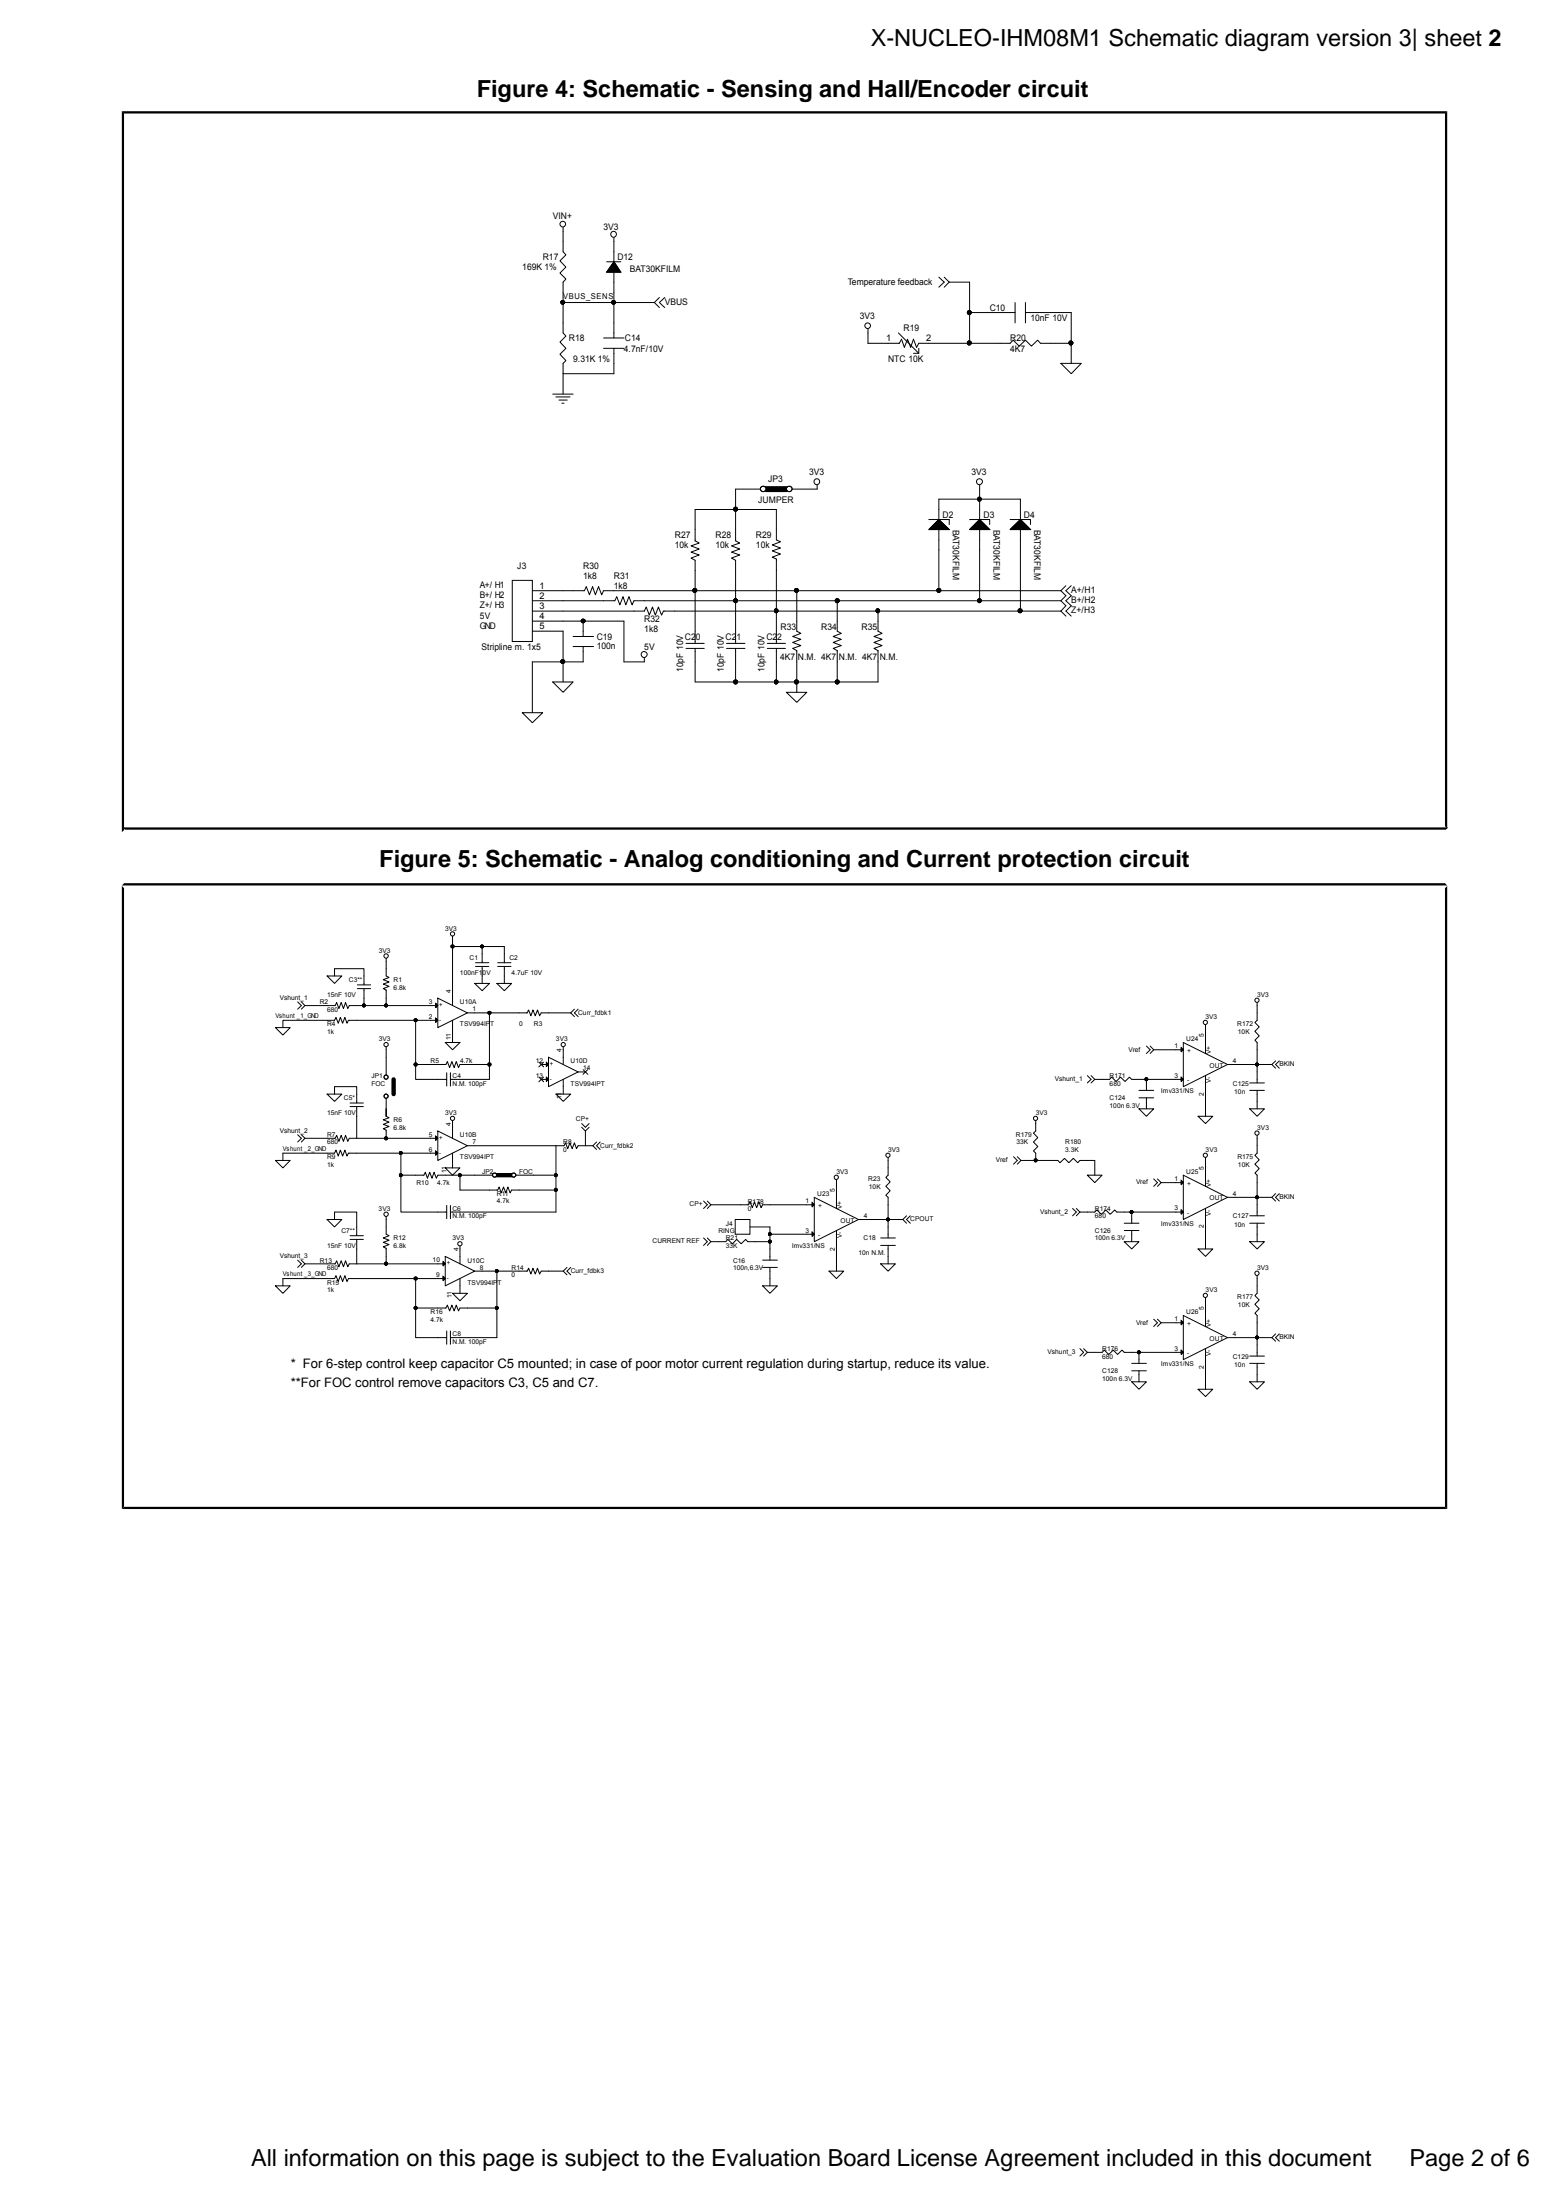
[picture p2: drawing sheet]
<svg xmlns="http://www.w3.org/2000/svg" width="210mm" height="297mm" viewBox="0 0 210 297" stroke-linecap="round" stroke-linejoin="round" font-family="sans-serif">
<path d="M16.4 15.2h179M16.4 119.4h179" fill="none" stroke="#000" stroke-width=".35"/>
<path d="M16.6 15v97.4M195.2 15v96.9" fill="none" stroke="#000" stroke-width=".34"/>
<path d="M103.4 66h2.7" fill="none" stroke="#000" stroke-width=".8"/>
<g fill="none" stroke="#000" stroke-width=".13">
<path d="M76 30.7v.5M82.9 32.1v.5M126.7 37.4l.7 .7-.7 .7M127.4 37.4l.7 .7-.7 .7M74.6 53.2h2.7M75 53.6h1.9M75.4 54h1.1M75.8 54.4h.3M89 40.2l-.7 .6 .7 .7M89.7 40.2l-.7 .6 .7 .7M117.1 44.4v.5M143.2 49.1h2.7l-1.3 1.4z"/>
<path d="M77.3 79.7h1.6l.2-.5 .5 1.1 .4-1.1 .4 1.1 .4-1.1 .4 1.1 .3-.6h1.4M110.3 65.5v.5M132.2 65.5v.5M143.9 79.1l-.7 .6 .7 .7-.7 .7 .7 .7-.7 .7 .7 .7M144.6 79.1l-.7 .6 .7 .7-.7 .7 .7 .7-.7 .7 .7 .7M70.5 96.2h2.7l-1.4 1.4zM74.6 92.1h2.7l-1.3 1.4zM87 88.8v.6M92.6 87.5h2.4M92.6 86.9h2.4M93.8 85.2v1.7M93.8 87.5v1.9"/>
<path d="M106.1 93.5h2.8l-1.4 1.3z"/>
<circle cx="76" cy="30.3" r=".38"/>
<circle cx="82.8" cy="31.6" r=".39"/>
<circle cx="117.1" cy="44" r=".38"/>
<circle cx="110.2" cy="65" r=".39"/>
<circle cx="132.2" cy="65" r=".4"/>
<circle cx="86.9" cy="88.4" r=".4"/>
</g>
<circle cx="106.5" cy="66" r=".37" fill="#fff"/>
<g fill="none" stroke="#000" stroke-width=".13">
<path d="M106.9 66h3.4"/>
<circle cx="106.5" cy="66" r=".37"/>
</g>
<circle cx="103" cy="66" r=".37" fill="#fff"/>
<g fill="none" stroke="#000" stroke-width=".13">
<path d="M81.9 35.3h1.9M82.9 36.7v1.4M82.9 34v1.3M81.5 47h2.7M81.5 45.6h2.7M82.9 47v2.1M82.9 43.6v2M119.9 46.3h1.5l.3-.5 .4 1.1 .4-1.1 .4 1.1 .4-1.1 .4 1.1 .3-.6h1.4M121.2 44.9l2.8 2.8M124 47v.7h-.7M135 46.3h1.3l.4-.4 .8 .8 .9-.8 .8 .8 .8-.8 .4 .4h1.4M135 42.2h2"/>
<path d="M137 40.8v2.8M138.4 42.2h2M138.4 40.8v2.8M69.1 78.3h2.7v8.3h-2.7zM71.8 79.7h4.2M93.8 71.5v1.5l.6 .3-1.1 .4 1.1 .4-1.1 .4 1.1 .4-1.1 .4 .5 .3v1.4M99.3 66h3.3M99.3 71.5v1.5l.5 .3-1.1 .4 1.1 .4-1.1 .4 1.1 .4-1.1 .4 .6 .3v1.4M104.8 71.5v1.4l.5 .2-1.1 .5 1.1 .4-1.1 .4 1.1 .4-1.1 .4 .6 .3v1.5M125.4 70.1h2.7zM126.7 71.5v2.7M126.7 67.4v2.7"/>
<path d="M126.7 70.1l1.4 1.4h-2.7zM128.1 70.1v.7M130.9 71.5l1.3-1.4 1.4 1.4zM130.9 70.1h2.7zM132.2 71.5v2.7M132.2 67.4v2.7M133.6 70.1v.7M136.3 71.5l1.4-1.4 1.4 1.4zM136.3 70.1h2.8zM137.7 71.5v2.7M137.7 67.4v2.7M139.1 70.1v.7"/>
<path d="M71.8 81.1h4.2M71.8 82.5h4.2M71.8 83.9h4.2M71.8 85.2h4.2M77.3 87.3h2.8M77.3 85.9h2.8M78.7 83.9v2M78.7 87.3v2.1M81.5 81.1h1.5l.2-.5 .5 1.1 .4-1.1 .4 1.1 .4-1.1 .4 1.1 .3-.6h1.4M85.6 82.5h1.4l.2-.6 .4 1.1 .5-1.1 .3 1.1 .5-1.1 .4 1.1 .2-.5h1.6M103.6 87.5h2.4M103.6 86.9h2.4"/>
<path d="M104.8 85.2v1.7M104.8 87.5v1.9M107.5 83.9v1.3l.6 .3-1.1 .4 1.1 .4-1.1 .4 1.1 .5-1.1 .3 .5 .3v1.6M113 83.9v1.3l.5 .3-1.1 .4 1.1 .4-1.1 .4 1.1 .5-1.1 .3 .6 .3v1.6"/>
<circle cx="103" cy="66" r=".37"/>
</g>
<path d="M126.7 70.1l1.4 1.4h-2.7zM130.9 71.5l1.3-1.4 1.4 1.4zM136.3 71.5l1.4-1.4 1.4 1.4z" fill="#000"/>
<path d="M126.7 70.1l1.4 1.4h-2.7zM128.1 70.1v.7zM130.9 71.5l1.3-1.4 1.4 1.4zM133.6 70.1v.7zM136.3 71.5l1.4-1.4 1.4 1.4zM139.1 70.1v.7z" fill="#000"/>
<path d="M82.9 35.3l.9 1.4h-1.9z" fill-rule="evenodd" fill="#00f"/>
<g fill="none" stroke="#000" stroke-width=".13">
<path d="M76 32.6v1.4l.4 .4-.8 .8 .8 .9-.8 .8 .8 .8-.4 .4v1.4M82.9 35.3l.9 1.4h-1.9zM82.9 38.1v1.4M82.9 32.6v1.4M76 43.6v1.3l.4 .5-.8 .8 .8 .8-.8 .8 .8 .9-.4 .4v1.4M76 79.7h1.3M82.9 79.7h24.6M93.8 79.7v5.5M107.5 79.7h19.2zM107.5 79.7v4.2zM76 85.2v4.2M76 82.5h9.6"/>
<path d="M76 83.9h2.7M76 81.1h5.5M87 81.1h12.3v5.8M91.1 82.5h13.7v2.7M93.8 89.4v2.7M98.1 87.5h2.4M98.1 86.9h2.4M99.3 92.1h5.5M99.3 92.1h13.7M99.3 87.5v4.6M104.6 91.9l.1-.1 .3 .1-.1 .3-.2 .1-.1-.1zM104.8 89.4v2.7"/>
<path d="M104.8 92.1h2.7M107.5 92.1h5.5M107.5 89.4v2.7M107.5 92.1v1.4M113 81.1v2.8zM113 89.4v2.7M113 81.1h19.2zM118.5 82.5v2.7l.5 .3-1.1 .4 1.1 .4-1.1 .4 1.1 .5-1.1 .3 .6 .3v4.3h-5.5M118.5 82.5h19.2z"/>
<circle cx="107.5" cy="79.7" r=".26"/>
<circle cx="126.7" cy="79.7" r=".26"/>
<circle cx="107.5" cy="92.1" r=".26"/>
<circle cx="113" cy="92.1" r=".26"/>
</g>
<g fill="#000">
<path d="M82.9 35.3l.9 1.4h-1.9zM104.6 91.9l.1-.1 .3 .1-.1 .3-.2 .1-.1-.1zM118.5 82.5v1.4z"/>
<circle cx="107.5" cy="79.7" r=".26"/>
<circle cx="126.7" cy="79.7" r=".26"/>
<circle cx="107.5" cy="92.1" r=".26"/>
<circle cx="113" cy="92.1" r=".26"/>
</g>
<g fill="#000">
<path d="M104.6 91.9l.1-.1 .3 .1-.1 .3-.2 .1-.1-.1z" fill-rule="evenodd"/>
<circle cx="107.5" cy="79.7" r=".26"/>
<circle cx="126.7" cy="79.7" r=".26"/>
<circle cx="107.5" cy="92.1" r=".26"/>
<circle cx="113" cy="92.1" r=".26"/>
</g>
<circle cx="78.7" cy="83.8" r=".25" fill="#f0f"/>
<g fill="none" stroke="#000" stroke-width=".13">
<path d="M76 89.4h2.7M78.7 83.9h5.5"/>
<circle cx="78.7" cy="83.8" r=".25"/>
</g>
<circle cx="76" cy="89.3" r=".26" fill="#f0f"/>
<g fill="none" stroke="#000" stroke-width=".13">
<path d="M76 31.2v1.4M82.9 39.5v1.3h-6.9M82.9 49.1v1.4h-6.9v2.7M76 89.4v2.7"/>
<circle cx="76" cy="89.3" r=".26"/>
</g>
<circle cx="82.8" cy="40.8" r=".25" fill="#f0f"/>
<circle cx="82.8" cy="40.8" r=".25" fill="none" stroke="#000" stroke-width=".13"/>
<circle cx="76" cy="40.8" r=".25" fill="#f0f"/>
<g fill="none" stroke="#000" stroke-width=".13">
<path d="M76 39.5v1.3M128.1 38.1h2.8M82.9 40.8h5.4M144.6 42.2v4.1h-2.8"/>
<circle cx="76" cy="40.8" r=".25"/>
</g>
<circle cx="144.5" cy="46.3" r=".26" fill="#f0f"/>
<g fill="none" stroke="#000" stroke-width=".13">
<path d="M130.9 38.1v4.1M117.1 44.9v1.4h2.8M125.4 46.3h5.5M130.9 42.2h4.1M130.9 46.3h4.1M130.9 42.2v4.1M140.4 42.2h4.2M144.6 46.3v2.8M93.8 71.5v-2.7h5.5v2.7M93.8 77v2.7M99.3 66v2.8h5.5v2.7M99.3 77v4.1"/>
<path d="M104.8 77v5.5M126.7 74.2v5.5h16.5M132.2 74.2v6.9h11M132.2 66v1.4h-5.5M137.7 74.2v8.3h5.5M99.3 81.1h13.7zM104.6 82.3l.1-.1 .3 .1-.1 .3-.2 .1-.1-.1zM104.8 82.5h13.7zM118.3 82.3l.2-.1 .2 .1-.1 .3-.1 .1-.2-.1zM132 80.9l.2-.1 .2 .2-.1 .3-.1 .1-.2-.1z"/>
<circle cx="130.8" cy="42.2" r=".26"/>
<circle cx="130.8" cy="46.3" r=".26"/>
<circle cx="144.5" cy="46.3" r=".26"/>
<circle cx="93.8" cy="79.7" r=".26"/>
<circle cx="99.3" cy="68.7" r=".26"/>
<circle cx="99.3" cy="81.1" r=".26"/>
<circle cx="113" cy="81.1" r=".26"/>
<circle cx="137.7" cy="82.5" r=".26"/>
</g>
<g fill="#000">
<path d="M104.6 82.3l.1-.1 .3 .1-.1 .3-.2 .1-.1-.1z" fill-rule="evenodd"/>
<path d="M118.3 82.3l.2-.1 .2 .1-.1 .3-.1 .1-.2-.1z" fill-rule="evenodd"/>
<path d="M132 80.9l.2-.1 .2 .2-.1 .3-.1 .1-.2-.1z" fill-rule="evenodd"/>
<circle cx="130.8" cy="42.2" r=".26"/>
<circle cx="130.8" cy="46.3" r=".26"/>
<circle cx="93.8" cy="79.7" r=".26"/>
<circle cx="99.3" cy="68.7" r=".26"/>
<circle cx="99.3" cy="81.1" r=".26"/>
<circle cx="113" cy="81.1" r=".26"/>
<circle cx="137.7" cy="82.5" r=".26"/>
</g>
<g fill="#000">
<path d="M104.6 82.3l.1-.1 .3 .1-.1 .3-.2 .1-.1-.1zM118.3 82.3l.2-.1 .2 .1-.1 .3-.1 .1-.2-.1zM132 80.9l.2-.1 .2 .2-.1 .3-.1 .1-.2-.1z"/>
<circle cx="130.8" cy="42.2" r=".26"/>
<circle cx="130.8" cy="46.3" r=".26"/>
<circle cx="93.8" cy="79.7" r=".26"/>
<circle cx="99.3" cy="68.7" r=".26"/>
<circle cx="99.3" cy="81.1" r=".26"/>
<circle cx="113" cy="81.1" r=".26"/>
<circle cx="137.7" cy="82.5" r=".26"/>
</g>
<path d="M132 67.2l.2-.1 .2 .1-.1 .4h-.1h-.2z" fill-rule="evenodd" fill="#f0f"/>
<g fill="none" stroke="#000" stroke-width=".13">
<path d="M76 40.8v2.8M82.9 40.8v2.8M132 67.2l.2-.1 .2 .1-.1 .4h-.1h-.2zM132.2 67.4h5.5M76 89.4h-4.2v6.8M84.2 83.9v5.5h2.8M93.8 92.1h5.5M104.6 91.9l.1-.1 .3 .1-.1 .3-.2 .1-.1-.1z"/>
<circle cx="107.5" cy="79.7" r=".26"/>
<circle cx="126.7" cy="79.7" r=".26"/>
<circle cx="99.3" cy="92.1" r=".26"/>
<circle cx="107.5" cy="92.1" r=".26"/>
<circle cx="113" cy="92.1" r=".26"/>
</g>
<g fill="#000">
<path d="M104.6 91.9l.1-.1 .3 .1-.1 .3-.2 .1-.1-.1z" fill-rule="evenodd"/>
<circle cx="107.5" cy="79.7" r=".26"/>
<circle cx="126.7" cy="79.7" r=".26"/>
<circle cx="99.3" cy="92.1" r=".26"/>
<circle cx="107.5" cy="92.1" r=".26"/>
<circle cx="113" cy="92.1" r=".26"/>
</g>
<g fill="#000">
<path d="M104.6 91.9l.1-.1 .3 .1-.1 .3-.2 .1-.1-.1z"/>
<circle cx="107.5" cy="79.7" r=".26"/>
<circle cx="126.7" cy="79.7" r=".26"/>
<circle cx="99.3" cy="92.1" r=".26"/>
<circle cx="107.5" cy="92.1" r=".26"/>
<circle cx="113" cy="92.1" r=".26"/>
</g>
<circle cx="78.7" cy="83.8" r=".25" fill="#f0f"/>
<circle cx="78.7" cy="83.8" r=".25" fill="none" stroke="#000" stroke-width=".13"/>
<circle cx="78.7" cy="83.8" r=".25" fill="#000"/>
<circle cx="76" cy="89.3" r=".26" fill="#f0f"/>
<circle cx="76" cy="89.3" r=".26" fill="none" stroke="#000" stroke-width=".13"/>
<circle cx="76" cy="89.3" r=".26" fill="#000"/>
<circle cx="82.8" cy="40.8" r=".25" fill="#f0f"/>
<circle cx="82.8" cy="40.8" r=".25" fill="none" stroke="#000" stroke-width=".13"/>
<circle cx="82.8" cy="40.8" r=".25" fill="#000"/>
<circle cx="76" cy="40.8" r=".25" fill="#f0f"/>
<circle cx="76" cy="40.8" r=".25" fill="none" stroke="#000" stroke-width=".13"/>
<circle cx="76" cy="40.8" r=".25" fill="#000"/>
<circle cx="144.5" cy="46.3" r=".26" fill="#f0f"/>
<g fill="none" stroke="#000" stroke-width=".13">
<path d="M104.6 82.3l.1-.1 .3 .1-.1 .3-.2 .1-.1-.1zM118.3 82.3l.2-.1 .2 .1-.1 .3-.1 .1-.2-.1zM132 80.9l.2-.1 .2 .2-.1 .3-.1 .1-.2-.1z"/>
<circle cx="130.8" cy="42.2" r=".26"/>
<circle cx="130.8" cy="46.3" r=".26"/>
<circle cx="144.5" cy="46.3" r=".26"/>
<circle cx="93.8" cy="79.7" r=".26"/>
<circle cx="99.3" cy="68.7" r=".26"/>
<circle cx="99.3" cy="81.1" r=".26"/>
<circle cx="113" cy="81.1" r=".26"/>
<circle cx="137.7" cy="82.5" r=".26"/>
</g>
<g fill="#000">
<path d="M104.6 82.3l.1-.1 .3 .1-.1 .3-.2 .1-.1-.1zM118.3 82.3l.2-.1 .2 .1-.1 .3-.1 .1-.2-.1zM132 80.9l.2-.1 .2 .2-.1 .3-.1 .1-.2-.1z"/>
<circle cx="130.8" cy="42.2" r=".26"/>
<circle cx="130.8" cy="46.3" r=".26"/>
<circle cx="144.5" cy="46.3" r=".26"/>
<circle cx="93.8" cy="79.7" r=".26"/>
<circle cx="99.3" cy="68.7" r=".26"/>
<circle cx="99.3" cy="81.1" r=".26"/>
<circle cx="113" cy="81.1" r=".26"/>
<circle cx="137.7" cy="82.5" r=".26"/>
</g>
<g fill="#000">
<path d="M104.6 82.3l.1-.1 .3 .1-.1 .3-.2 .1-.1-.1z" fill-rule="evenodd"/>
<path d="M118.3 82.3l.2-.1 .2 .1-.1 .3-.1 .1-.2-.1z" fill-rule="evenodd"/>
<path d="M132 80.9l.2-.1 .2 .2-.1 .3-.1 .1-.2-.1z" fill-rule="evenodd"/>
<circle cx="130.8" cy="42.2" r=".26"/>
<circle cx="130.8" cy="46.3" r=".26"/>
<circle cx="93.8" cy="79.7" r=".26"/>
<circle cx="99.3" cy="68.7" r=".26"/>
<circle cx="99.3" cy="81.1" r=".26"/>
<circle cx="113" cy="81.1" r=".26"/>
<circle cx="137.7" cy="82.5" r=".26"/>
</g>
<path d="M132 67.2l.2-.1 .2 .1-.1 .4h-.1h-.2z" fill-rule="evenodd" fill="#f0f"/>
<g fill="none" stroke="#000" stroke-width=".13">
<path d="M132 67.2l.2-.1 .2 .1-.1 .4h-.1h-.2zM109.6 166.3l.3 .3-.3 .3z"/>
<circle cx="99.3" cy="92.1" r=".26"/>
</g>
<g fill="#000">
<path d="M132 67.2l.2-.1 .2 .1-.1 .4h-.1h-.2z"/>
<circle cx="99.3" cy="92.1" r=".26"/>
</g>
<circle cx="99.3" cy="92.1" r=".26" fill="#000"/>
<path d="M16.5 111.9h179M16.6 119.6v84.1M195.2 119.6v84.1M16.4 203.6h179" fill="none" stroke="#000" stroke-width=".35"/>
<path d="M74.9 160.5h.3v.3h-.3z" fill-rule="evenodd" fill="#f0f"/>
<path d="M74.9 160.5h.3v.3h-.3z" fill="none" stroke="#000" stroke-width=".13"/>
<path d="M74.9 160.5h.3v.3h-.3z" fill-rule="evenodd" fill="#f0f"/>
<path d="M74.9 160.5h.3v.3h-.3z" fill="none" stroke="#000" stroke-width=".13"/>
<path d="M74.9 158.5h.3v.3h-.3z" fill-rule="evenodd" fill="#f0f"/>
<path d="M74.9 158.5h.3v.3h-.3z" fill="none" stroke="#000" stroke-width=".13"/>
<path d="M74.9 158.5h.3v.3h-.3z" fill-rule="evenodd" fill="#f0f"/>
<g fill="none" stroke="#000" stroke-width=".13">
<path d="M37.2 138.7h2l-1 1zM40.2 135.3l.5 .5-.5 .4M40.7 135.3l.5 .5-.5 .4M44.1 131.8h2l-1 1zM52.1 129.4v.4M61.1 126.4v.4M64.1 132.8h2l-1 .9zM67.1 132.8h1.9l-.9 .9zM77.5 136.2l-.5 .5 .5 .5M78 136.2l-.5 .5 .5 .5M162.7 138.3v.4M169.7 135.3v.5"/>
<path d="M37.2 156.7h2l-1 1zM40.2 153.2l.5 .5-.5 .5M40.7 153.2l.5 .5-.5 .5M44.1 147.7h2l-1 1zM52.1 141.3v.4M60.1 140.7h2l-1 1zM60.1 157.7h2l-1 .9zM61.1 151.3v.4M74.9 158.5h.3v.3h-.3zM75 147.7h2l-1 1zM76 141.3v.4M78.5 152.2l.5 .5 .5-.5"/>
<path d="M78.5 151.7l.5 .5 .5-.5M80.5 154.2l-.5 .5 .5 .5M81 154.2l-.5 .5 .5 .5M112.9 159.3v.4M119.9 156.3v.4M136.8 156.2l.5 .5-.5 .5M137.3 156.2l.5 .5-.5 .5M139.8 151.3v.4M146.7 158.6h2l-.9 1.1zM146.7 145.2l.6 .5-.6 .5M147.3 145.2l.5 .5-.5 .5M153.7 149.7h2l-1 1z"/>
<path d="M154.7 141.2l.5 .5-.5 .5M155.2 141.2l.5 .5-.5 .5M155.7 159.2l.5 .5-.5 .5M156.2 159.2l.5 .5-.5 .5M161.7 150.7h2l-1 1zM162.7 156.3v.4M168.7 149.7h1.9l-.9 1zM169.7 153.3v.4M172.2 143.2l-.5 .5 .5 .5M172.7 143.2l-.5 .5 .5 .5M37.2 173.6h2l-1 1zM40.2 170.1l.5 .5-.5 .5"/>
<path d="M40.7 170.1l.5 .5-.5 .5M44.1 164.6h2l-1 1zM52.1 164.2v.4M60.3 179.7v1.8M60.8 179.7v1.8M61.1 174.6h2l-1 1zM62.1 168.2v.4M76.5 171.1l-.5 .5 .5 .5M77 171.1l-.5 .5 .5 .5M95 167.1l.5 .5-.5 .5M95 162.1l.5 .5-.5 .5M95.5 167.1l.4 .5-.4 .5"/>
<path d="M95.5 162.1l.4 .5-.4 .5M102.9 173.6h2l-1 1zM108.9 162.6h1l-.3-.2v.5M108.9 166.6h1l-.3-.3v.6M109.6 162.4l.3 .2-.3 .3zM109.9 161.6l6 3-6 3zM111.9 171.6h2l-1 1zM112.9 161.6v1.5M112.9 166.1v1.5M112.9 161.6h.1M112.9 167.6h.1M115.9 164.6h1"/>
<path d="M118.9 167.1h1.9M118.9 170.6h1.9l-.9 1zM118.9 168.1h1.9M119.9 168.1v1.5M119.9 165.6v1.5M122.3 164.1l-.5 .5 .5 .5M122.9 164.1l-.6 .5 .6 .5M144.8 163.1l.5 .5-.5 .5M145.3 163.1l.4 .5-.4 .5M151.7 165.1h2M151.7 167.6h2l-1 1zM151.7 166.1h2"/>
<path d="M152.7 166.1v1.5M152.7 163.6v1.5M155.7 178.1l.5 .5-.5 .5M156.2 178.1l.5 .5-.5 .5M161.7 168.6h2l-1 1zM162.7 175.2v.4M168.7 167.6h1.9l-.9 1zM169.7 172.2v.4M172.2 161.1l-.5 .5 .5 .5M172.7 161.1l-.5 .5 .5 .5M59.1 180.6h1.2M60.8 180.6h1.3"/>
<path d="M145.7 182.1l.5 .5-.5 .5M146.2 182.1l.5 .5-.5 .5M152.7 186.5h2l-1 1zM161.7 187.5h2l-1 1zM168.7 186.5h1.9l-.9 1zM172.2 180.1l-.5 .5 .5 .5M172.7 180.1l-.5 .5 .5 .5"/>
<circle cx="52.1" cy="129.1" r=".29"/>
<circle cx="61.1" cy="126.1" r=".29"/>
<circle cx="162.7" cy="138" r=".29"/>
<circle cx="169.6" cy="135" r=".29"/>
<circle cx="52.1" cy="141" r=".29"/>
<circle cx="61.1" cy="151" r=".29"/>
<circle cx="76" cy="141" r=".29"/>
<circle cx="112.9" cy="158.9" r=".29"/>
<circle cx="119.8" cy="156" r=".29"/>
<circle cx="139.8" cy="151" r=".29"/>
<circle cx="162.7" cy="156" r=".29"/>
<circle cx="169.6" cy="153" r=".29"/>
<circle cx="52.1" cy="163.9" r=".29"/>
<circle cx="62.1" cy="167.9" r=".29"/>
<circle cx="162.7" cy="174.9" r=".29"/>
<circle cx="169.6" cy="171.9" r=".29"/>
</g>
<path d="M53.1 145.7v2M67.1 158.6h1.9" fill="none" stroke="#000" stroke-width=".59"/>
<path d="M109.6 162.4l.3 .2-.3 .3zM109.6 166.3l.3 .3-.3 .3z" fill="#000"/>
<path d="M109.6 162.4l.3 .2-.3 .3z" fill="#000"/>
<circle cx="52.1" cy="148" r=".28" fill="#fff"/>
<g fill="none" stroke="#000" stroke-width=".13">
<path d="M52.1 148.3v2.4"/>
<circle cx="52.1" cy="148" r=".28"/>
</g>
<circle cx="52.1" cy="145.4" r=".28" fill="#fff"/>
<g fill="none" stroke="#000" stroke-width=".13">
<path d="M48.2 133.5h1.8M48.2 133h1.8M49.1 131.8v1.2M49.1 133.5v1.3M52.1 130.8v1l.4 .2-.8 .3 .8 .3-.8 .3 .8 .3-.8 .3 .4 .2v1.1M64.2 130.5h1.8M64.2 130h1.8M65.1 128.8v1.2M65.1 130.5v1.3M70.1 136.7h1l.2-.4 .3 .8 .3-.8 .3 .8 .3-.8 .3 .8 .2-.4h1M169.7 136.7v1l-.3 .3 .5 .6-.5 .6 .5 .6-.5 .6 .3 .3v1M44.1 155.7h1l.2-.4 .4 .8 .2-.8 .3 .8 .3-.8 .3 .8 .2-.4h1.1"/>
<path d="M52.1 142.7v2.4M56.1 158.6h1.1l.2-.3 .3 .8 .3-.8 .3 .8 .3-.8 .3 .8 .2-.5h1M59.1 145.7h1.2M60.3 144.8v1.8M60.8 144.8v1.8M60.8 145.7h1.3M72.7 143.4l.7 .6M72.7 145.4l.7 .6M73 143.7h1l-.3-.3v.6M73 145.7h1l-.3-.3v.6M73.4 143.4l-.7 .6M73.4 145.4l-.7 .6"/>
<path d="M73.7 143.4l.3 .3-.3 .3zM73.7 145.4l.3 .3-.3 .3zM74 142.7l4 2-4 2zM76 141.7v2M76 145.7v2M78 144.7h1M78.7 144.4l.6 .6M79.3 144.4l-.6 .6M148.7 145.7h1l.3-.3 .6 .6 .6-.6 .6 .6 .6-.6 .3 .3h1M153.7 148.2h2M153.7 147.2h2M154.7 148.2v1.5"/>
<path d="M154.7 145.7v1.5M158.7 141.7h1l-.3-.3v.6M159.4 141.4l.3 .3-.3 .3zM159.7 140.7l6 3-6 3zM162.7 140.7v1.5M162.7 145.2v1.5M168.7 146.2h1.9M168.7 147.2h1.9M169.7 147.2v1.5M169.7 144.7v1.5M44.1 170.6h1.1l.2-.4 .3 .8 .3-.8 .4 .8 .2-.8 .3 .8 .2-.4h1M47.2 167.3h1.8"/>
<path d="M47.2 166.8h1.8M48.1 165.6v1.2M48.1 167.3v1.3M59.1 170.6h1l-.3-.3v.6M59.1 172.6h1l-.3-.3v.6M59.8 170.3l.3 .3-.3 .3zM59.8 172.3l.3 .3-.3 .3zM60.1 169.6l4 2-4 2zM62.1 168.6v2M62.1 172.6v2M64.1 171.6h1M66.1 160.7h1.1l.2-.5 .2 .9 .4-.9 .3 .9 .2-.9 .4 .9 .1-.4h1.1"/>
<path d="M102.9 170.1h2M102.9 171.1h2M103.9 171.1v1.5M103.9 168.6v1.5M146.7 163.6h1.1l.2-.3 .7 .6 .5-.6 .6 .6 .6-.6 .3 .3h1M158.7 178.6h1l-.3-.3v.6M159.4 178.3l.3 .3-.3 .3zM159.7 177.6l6 3-6 3zM162.7 177.6v1.5M162.7 177.6h.1M169.7 173.6v1l-.3 .3 .5 .6-.5 .6 .5 .6-.5 .6 .3 .3v1M158.7 182.6h1l-.3-.3v.6"/>
<path d="M159.4 182.3l.3 .3-.3 .3zM162.7 182.1v1.5M162.7 183.6h.1M165.7 180.6h1M168.7 183.1h1.9M168.7 184.1h1.9M169.7 184.1v1.5M169.7 181.6v1.5"/>
<circle cx="52.1" cy="145.4" r=".28"/>
</g>
<path d="M73.7 143.4l.3 .3-.3 .3zM73.7 145.4l.3 .3-.3 .3zM159.4 141.4l.3 .3-.3 .3zM59.8 170.3l.3 .3-.3 .3zM59.8 172.3l.3 .3-.3 .3zM159.4 178.3l.3 .3-.3 .3zM159.4 182.3l.3 .3-.3 .3z" fill="#000"/>
<path d="M73.7 143.4l.3 .3-.3 .3zM73.7 145.4l.3 .3-.3 .3zM159.4 141.4l.3 .3-.3 .3zM59.8 170.3l.3 .3-.3 .3zM59.8 172.3l.3 .3-.3 .3zM159.4 178.3l.3 .3-.3 .3zM159.4 182.3l.3 .3-.3 .3z" fill="#000"/>
<path d="M159.4 145.4l.3 .3-.3 .3z" fill="#f00"/>
<g fill="none" stroke="#000" stroke-width=".13">
<path d="M44.1 137.7h1l.2-.3 .4 .7 .2-.7 .3 .7 .3-.7 .3 .7 .2-.4h1.1M44.1 135.8h1.1l.2-.5 .3 .8 .3-.8 .4 .8 .2-.8 .3 .8 .2-.3h1M58.1 135.8h1l-.3-.3v.5M58.1 137.7h1l-.3-.2v.5M58.8 135.5l.3 .3-.3 .2zM58.8 137.5l.3 .2-.3 .3zM59.1 134.8l4 1.9-4 2zM61.1 133.7v2.1M61.1 137.7v2M63.1 136.7h1M67.2 130.5h1.8M67.2 130h1.8"/>
<path d="M68.1 128.8v1.2M68.1 130.5v1.3M44.1 153.7h1.1l.2-.4 .3 .8 .3-.8 .4 .8 .2-.8 .3 .8 .2-.4h1M47.2 149.4h1.8M47.2 148.9h1.8M48.1 147.7v1.2M48.1 149.4v1.3M52.1 149.7v1l.4 .2-.8 .3 .8 .3-.8 .3 .8 .3-.8 .3 .4 .2v1.1M58.1 153.7h1l-.3-.3v.6M58.1 155.7h1l-.3-.3v.6M58.8 153.4l.3 .3-.3 .3zM58.8 155.4l.3 .3-.3 .3z"/>
<path d="M59.1 143.7h1.1l.2-.4 .3 .8 .3-.8 .3 .8 .3-.8 .3 .8 .2-.4h1M59.1 152.7l4 2-4 2zM61.1 151.7v2M61.1 155.7v2M63.1 154.7h1M75 154.7h1.1l.2-.4 .3 .8 .3-.8 .3 .8 .3-.8 .3 .8 .2-.4h1M141.8 156.7h1l.3 .3 .6-.6 .6 .6 .5-.6 .7 .6 .2-.3h1M158.7 145.7h1l-.3-.3v.6M158.7 159.7h1l-.3-.3v.5M159.4 145.4l.3 .3-.3 .3zM159.4 159.4l.3 .3-.3 .2zM159.7 158.6l6 3-6 3z"/>
<path d="M162.7 140.7h.1M162.7 146.7h.1M162.7 158.6v1.6M162.7 158.6h.1M165.7 143.7h1M169.7 154.7v1l-.3 .3 .5 .6-.5 .6 .5 .6-.5 .6 .3 .2v1.1M44.1 172.6h1l.2-.4 .4 .8 .2-.8 .3 .8 .3-.8 .3 .8 .2-.4h1.1M52.1 165.6v1l.4 .2-.8 .3 .8 .3-.8 .3 .8 .3-.8 .3 .4 .2v1.1M59.1 176.6h1.1l.2-.4 .3 .8 .3-.8 .3 .8 .3-.8 .3 .8 .2-.4h1M70.1 171.6h1l.2-.4 .3 .8 .3-.8 .3 .8 .3-.8 .3 .8 .2-.4h1M96.9 167.6h1l.3-.3 .6 .6 .6-.6 .6 .6 .6-.6 .3 .3h1M99.9 162.6h1.1l.2-.3 .3 .7 .3-.7 .3 .7 .3-.7 .3 .7 .2-.4h1"/>
<path d="M158.7 163.6h1l-.3-.3v.6M159.4 163.3l.3 .3-.3 .3zM162.7 163.1v1.5M162.7 164.6h.1M165.7 161.6h1M168.7 164.1h1.9M168.7 165.1h1.9M169.7 165.1v1.5M169.7 162.6v1.5"/>
</g>
<path d="M58.8 135.5l.3 .3-.3 .2zM58.8 137.5l.3 .2-.3 .3zM58.8 153.4l.3 .3-.3 .3zM58.8 155.4l.3 .3-.3 .3zM159.4 145.4l.3 .3-.3 .3zM159.4 159.4l.3 .3-.3 .2zM159.4 163.3l.3 .3-.3 .3z" fill="#000"/>
<path d="M58.8 135.5l.3 .3-.3 .2zM58.8 137.5l.3 .2-.3 .3zM58.8 153.4l.3 .3-.3 .3zM58.8 155.4l.3 .3-.3 .3zM159.4 159.4l.3 .3-.3 .2zM159.4 163.3l.3 .3-.3 .3z" fill="#000"/>
<circle cx="66.8" cy="158.6" r=".28" fill="#fff"/>
<g fill="none" stroke="#000" stroke-width=".13">
<path d="M64.1 158.6h2.4"/>
<circle cx="66.8" cy="158.6" r=".28"/>
</g>
<circle cx="69.3" cy="158.6" r=".28" fill="#fff"/>
<g fill="none" stroke="#000" stroke-width=".13">
<path d="M41.2 135.8h2.9M44.1 137.7h-5.9v1M45.1 131.8v-1h4v1M48.1 137.7h8v6h3M48.1 135.8h1M49 135.6h.2v.3h-.2zM49.1 135.8h3M49.1 134.8v1M52 135.6h.2v.3h-.2zM52.1 135.8h6M52.1 129.8v1M52.1 134.8v1"/>
<path d="M56.1 137.7h2M61.1 127.8h4M61.1 127.8v5.9M61.1 139.7v1h1M61.1 126.8v1M64.1 136.7h2v7M64.9 127.6h.3v.3h-.3zM65.1 127.8h3v1M65.1 131.8v1M65.1 127.8v1M66.1 136.7h4M68.1 131.8v1"/>
<path d="M74 136.7h3M162.7 138.7v2M169.7 135.8v.9M41.2 153.7h2.9M44.1 155.7h-5.9v1M45.1 147.7v-1h3v1M48.1 155.7h6M48.1 150.7v3h10M52 153.5h.2v.3h-.2zM52.1 149.7v1M52.1 141.7v1M54 158.5h.2v.3h-.2z"/>
<path d="M54 155.5h.2v.3h-.2zM54.1 158.6v5h6.2M54.1 155.7v2.9h2M54.1 155.7h4M56.1 143.7v2h3M60.1 158.6h2M61.9 158.5h.3v.3h-.3zM62.1 158.6v2.1h4M62.1 158.6h2M63.1 143.7h3M64.1 154.7h10.9v3.9M66.1 143.7v2h-4"/>
<path d="M69.6 158.6h5.4v2.1M74.9 158.5h.3v.3h-.3zM79 152.7v2h1M112.9 159.7v1.9M119.9 156.7v1.9l-.3 .4 .5 .5-.5 .7 .5 .5-.5 .7 .3 .2v3M137.8 156.7h2M139.6 156.5h.3v.3h-.3zM139.8 156.7h2M139.8 151.7v1l-.3 .3 .6 .6-.6 .6 .6 .6-.6 .6 .3 .3v1M146.7 156.7h1.1v1.9M147.8 145.7h.9M153.7 145.7h5"/>
<path d="M154.6 145.6h.2v.2h-.2zM155.7 141.7h3M156.7 159.7h2M162.7 146.7v4M162.7 156.7v1.9M166.7 143.7h3M169.5 143.6h.3v.2h-.3zM169.7 148.7v1M169.7 143.7v1M169.7 141.7v2M169.7 153.7v1M169.7 159.7v1.9"/>
<path d="M169.7 143.7h2M41.2 170.6h2.9M44.1 172.6h-5.9v1M45.1 164.6v-1h3v2M48.1 172.6h8v4M48.1 168.6v2h4M52 170.5h.2v.2h-.2zM52.1 169.6v1h7M52.1 164.6v1M56.1 172.6h3M56.1 176.6v4h3M56.1 176.6h3"/>
<path d="M60.3 162.7v1.8M60.8 162.7v1.8M63.1 176.6h4M65.1 171.6h2M66.9 171.5h.3v.2h-.3zM66.9 176.4h.3v.3h-.3zM67.1 171.6h3M67.1 171.6v5M67.1 176.6v4h-5M70.1 160.7h4.9M74 171.6h2M74.9 160.5h.3v.3h-.3z"/>
<path d="M75 160.7v2.9h-14.2M95.9 162.6h4M95.9 167.6h1M99.2 164.6h2v2h-2zM101.2 165.6h2.7v1M101.9 167.6h2M103.8 166.5h.2v.2h-.2zM103.8 167.5h.2v.2h-.2zM103.9 172.6v1M103.9 166.6v1M103.9 167.6v1M103.9 166.6h5"/>
<path d="M103.9 162.6h5M112.9 167.6v4M116.9 164.6h3M119.7 164.5h.3v.3h-.3zM119.9 164.6h1.9M119.9 169.6v1M119.9 164.6v1M145.7 163.6h1M151.7 163.6h7M156.7 178.6h2M162.7 164.6v4M162.7 175.6v2"/>
<path d="M166.7 161.6h3M169.5 161.5h.3v.3h-.3zM169.7 166.6v1M169.7 161.6v1M169.7 172.6v1M169.7 178.6v2M169.7 161.6h2M146.7 182.6h2l.3-.3 .6 .6 .6-.6 .6 .6 .6-.6 .3 .3h2M152.7 185.1h2M152.7 184.1h2M153.6 182.4h.2v.3h-.2zM153.7 185.1v1.4"/>
<path d="M153.7 182.6v1.5M153.7 182.6h5M162.7 183.6v3.9M166.7 180.6h3M169.5 180.4h.3v.3h-.3zM169.7 185.6v.9M169.7 180.6v1M169.7 180.6h2"/>
<circle cx="56.1" cy="137.7" r=".19"/>
<circle cx="61.1" cy="127.8" r=".19"/>
<circle cx="66.1" cy="136.7" r=".19"/>
<circle cx="56.1" cy="143.7" r=".19"/>
<circle cx="66.1" cy="143.7" r=".19"/>
<circle cx="69.3" cy="158.6" r=".28"/>
<circle cx="56.1" cy="172.6" r=".19"/>
<circle cx="56.1" cy="176.6" r=".19"/>
<circle cx="152.7" cy="163.6" r=".19"/>
</g>
<g fill="#000">
<path d="M49 135.6h.2v.3h-.2z" fill-rule="evenodd"/>
<path d="M49 135.6h.2v.3h-.2z" fill-rule="evenodd"/>
<path d="M52 135.6h.2v.3h-.2z" fill-rule="evenodd"/>
<path d="M52 135.6h.2v.3h-.2z" fill-rule="evenodd"/>
<path d="M64.9 127.6h.3v.3h-.3z" fill-rule="evenodd"/>
<path d="M64.9 127.6h.3v.3h-.3z" fill-rule="evenodd"/>
<path d="M52 153.5h.2v.3h-.2z" fill-rule="evenodd"/>
<path d="M52 153.5h.2v.3h-.2z" fill-rule="evenodd"/>
<path d="M54 158.5h.2v.3h-.2z" fill-rule="evenodd"/>
<path d="M54 155.5h.2v.3h-.2z" fill-rule="evenodd"/>
<path d="M54 158.5h.2v.3h-.2z" fill-rule="evenodd"/>
<path d="M54 155.5h.2v.3h-.2z" fill-rule="evenodd"/>
<path d="M61.9 158.5h.3v.3h-.3z" fill-rule="evenodd"/>
<path d="M61.9 158.5h.3v.3h-.3z" fill-rule="evenodd"/>
<path d="M139.6 156.5h.3v.3h-.3z" fill-rule="evenodd"/>
<path d="M139.6 156.5h.3v.3h-.3z" fill-rule="evenodd"/>
<path d="M154.6 145.6h.2v.2h-.2z" fill-rule="evenodd"/>
<path d="M154.6 145.6h.2v.2h-.2z" fill-rule="evenodd"/>
<path d="M169.5 143.6h.3v.2h-.3z" fill-rule="evenodd"/>
<path d="M169.5 143.6h.3v.2h-.3z" fill-rule="evenodd"/>
<path d="M52 170.5h.2v.2h-.2z" fill-rule="evenodd"/>
<path d="M52 170.5h.2v.2h-.2z" fill-rule="evenodd"/>
<path d="M66.9 171.5h.3v.2h-.3z" fill-rule="evenodd"/>
<path d="M66.9 176.4h.3v.3h-.3z" fill-rule="evenodd"/>
<path d="M66.9 171.5h.3v.2h-.3z" fill-rule="evenodd"/>
<path d="M66.9 176.4h.3v.3h-.3z" fill-rule="evenodd"/>
<path d="M103.8 166.5h.2v.2h-.2z" fill-rule="evenodd"/>
<path d="M103.8 167.5h.2v.2h-.2z" fill-rule="evenodd"/>
<path d="M103.8 166.5h.2v.2h-.2z" fill-rule="evenodd"/>
<path d="M103.8 167.5h.2v.2h-.2z" fill-rule="evenodd"/>
<path d="M119.7 164.5h.3v.3h-.3z" fill-rule="evenodd"/>
<path d="M119.7 164.5h.3v.3h-.3z" fill-rule="evenodd"/>
<path d="M169.5 161.5h.3v.3h-.3z" fill-rule="evenodd"/>
<path d="M169.5 161.5h.3v.3h-.3z" fill-rule="evenodd"/>
<path d="M153.6 182.4h.2v.3h-.2z" fill-rule="evenodd"/>
<path d="M153.6 182.4h.2v.3h-.2z" fill-rule="evenodd"/>
<path d="M169.5 180.4h.3v.3h-.3z" fill-rule="evenodd"/>
<path d="M169.5 180.4h.3v.3h-.3z" fill-rule="evenodd"/>
<circle cx="56.1" cy="137.7" r=".19"/>
<circle cx="61.1" cy="127.8" r=".19"/>
<circle cx="66.1" cy="136.7" r=".19"/>
<circle cx="56.1" cy="143.7" r=".19"/>
<circle cx="66.1" cy="143.7" r=".19"/>
<circle cx="56.1" cy="172.6" r=".19"/>
<circle cx="56.1" cy="176.6" r=".19"/>
<circle cx="152.7" cy="163.6" r=".19"/>
</g>
<g fill="#000">
<path d="M49.1 134.8v1zM49 135.6h.2v.3h-.2zM52.1 134.8v1zM52 135.6h.2v.3h-.2zM64.9 127.6h.3v.3h-.3zM52 153.5h.2v.3h-.2zM54 158.5h.2v.3h-.2zM54 155.5h.2v.3h-.2zM61.9 158.5h.3v.3h-.3zM139.6 156.5h.3v.3h-.3zM154.6 145.6h.2v.2h-.2zM169.5 143.6h.3v.2h-.3z"/>
<path d="M52 170.5h.2v.2h-.2zM66.9 171.5h.3v.2h-.3zM66.9 176.4h.3v.3h-.3zM103.9 166.6v1zM103.8 166.5h.2v.2h-.2zM103.8 167.5h.2v.2h-.2zM119.7 164.5h.3v.3h-.3zM169.7 161.6v1zM169.5 161.5h.3v.3h-.3zM152.7 182.6h1zM153.6 182.4h.2v.3h-.2zM169.5 180.4h.3v.3h-.3z"/>
<circle cx="56.1" cy="137.7" r=".19"/>
<circle cx="61.1" cy="127.8" r=".19"/>
<circle cx="66.1" cy="136.7" r=".19"/>
<circle cx="56.1" cy="143.7" r=".19"/>
<circle cx="66.1" cy="143.7" r=".19"/>
<circle cx="56.1" cy="172.6" r=".19"/>
<circle cx="56.1" cy="176.6" r=".19"/>
</g>
<g font-size="3.2">
<text x="117.5" y="6.2">X-NUCLEO-IHM08M1 Schematic diagram version 3| sheet 2</text>
<text x="64.3" y="13.1">Figure 4: Schematic - Sensing and Hall/Encoder circuit</text>
<text x="51.2" y="117.1">Figure 5: Schematic - Analog conditioning and Current protection circuit</text>
<text x="33.9" y="292.4">All information on this page is subject to the Evaluation Board License Agreement included in this document</text>
<text x="190.2" y="292.4">Page 2 of 6</text>
</g>
<g font-size="1.8">
<text x="39.2" y="184.6">* For 6-step control keep capacitor C5 mounted; in case of poor motor current regulation during startup, reduce its value.</text>
<text x="39.2" y="187.3">**For FOC control remove capacitors C3, C5 and C7.</text>
</g>
<g font-size="1.2">
<text x="74.6" y="29.6">VIN+</text>
<text x="73.2" y="35.1">R17</text>
<text x="81.5" y="31">3V3</text>
<text x="83.3" y="35.1">D12</text>
<text x="70.5" y="36.5">169K 1%</text>
<text x="85" y="36.8">BAT30KFILM</text>
<text x="89.7" y="41.2">VBUS</text>
<text x="114.4" y="38.4">Temperature feedback</text>
<text x="133.6" y="42">C10</text>
<text x="76.8" y="46.1">R18</text>
<text x="84.2" y="47.5">4.7nF/10V</text>
<text x="84.3" y="46.1">C14</text>
<text x="116" y="43.1">3V3</text>
<text x="119.6" y="46">1</text>
<text x="121.9" y="44.7">R19</text>
<text x="125" y="46">2</text>
<text x="136.3" y="46.1">R20</text>
<text x="136.3" y="47.5">4K7</text>
<text x="139.1" y="43.3">10nF 10V</text>
<text x="77.3" y="48.8">9.31K 1%</text>
<text x="119.9" y="48.8">NTC 10K</text>
<text x="103.7" y="65.1">JP3</text>
<text x="109.2" y="64.2">3V3</text>
<text x="131.1" y="64.2">3V3</text>
<text x="102.3" y="67.9">JUMPER</text>
<text x="127.2" y="69.9">D2</text>
<text x="128.6" y="71.5" transform="rotate(90 128.6 71.5)">BAT30KFILM</text>
<text x="132.7" y="69.9">D3</text>
<text x="134.1" y="71.5" transform="rotate(90 134.1 71.5)">BAT30KFILM</text>
<text x="138.2" y="69.9">D4</text>
<text x="139.6" y="71.5" transform="rotate(90 139.6 71.5)">BAT30KFILM</text>
<text x="69.8" y="76.8">J3</text>
<text x="78.7" y="76.8">R30</text>
<text x="91.1" y="72.6">R27</text>
<text x="91.1" y="74">10k</text>
<text x="96.6" y="72.6">R28</text>
<text x="96.6" y="74">10k</text>
<text x="102" y="72.6">R29</text>
<text x="102" y="74">10k</text>
<text x="64.8" y="83.5">5V</text>
<text x="64.8" y="79.4">A+/ H1</text>
<text x="64.8" y="80.8">B+/ H2</text>
<text x="64.8" y="82.1">Z+/ H3</text>
<text x="72.8" y="79.5">1</text>
<text x="72.8" y="82.2">3</text>
<text x="72.8" y="80.8">2</text>
<text x="72.8" y="83.6">4</text>
<text x="78.7" y="78.1">1k8</text>
<text x="82.9" y="78.1">R31</text>
<text x="82.9" y="79.5">1k8</text>
<text x="87" y="83.9">R32</text>
<text x="144.6" y="81.4">B+/H2</text>
<text x="144.6" y="82.8">Z+/H3</text>
<text x="144.6" y="80">A+/H1</text>
<text x="64.8" y="84.9">GND</text>
<text x="65" y="87.7">Stripline m. 1x5</text>
<text x="72.8" y="84.9">5</text>
<text x="80.5" y="86.4">C19</text>
<text x="80.5" y="87.6">100n</text>
<text x="87" y="87.7">5V</text>
<text x="87" y="85.3">1k8</text>
<text x="92.4" y="86.4">C20</text>
<text x="97.9" y="86.4">C21</text>
<text x="103.4" y="86.4">C22</text>
<text x="105.3" y="89.1">4K7 N.M. 4K7 N.M. 4K7 N.M.</text>
<text x="105.4" y="85">R33</text>
<text x="110.8" y="85">R34</text>
<text x="116.3" y="85">R35</text>
<text x="92.2" y="90.7" transform="rotate(-90 92.2 90.7)">10pF 10V</text>
<text x="97.7" y="90.7" transform="rotate(-90 97.7 90.7)">10pF 10V</text>
<text x="103.2" y="90.7" transform="rotate(-90 103.2 90.7)">10pF 10V</text>
</g>
<text font-size="1.1" x="76" y="40.4">VBUS_SENS</text>
<g font-size=".9">
<text x="60.1" y="125.6">3V3</text>
<text x="51.1" y="128.6">3V3</text>
<text x="62.1" y="131.6">100nF10V</text>
<text x="63.4" y="129.6">C1</text>
<text x="68.8" y="129.6">C2</text>
<text x="69" y="131.6">4.7uF 10V</text>
<text x="37.2" y="137.5">Vshunt _1_GND</text>
<text x="37.8" y="135">Vshunt_1</text>
<text x="43.2" y="135.6">R2</text>
<text x="44.1" y="136.6">680</text>
<text x="44.1" y="134.6">15nF 10V</text>
<text x="47.1" y="132.6">C3**</text>
<text x="53.1" y="132.6">R1</text>
<text x="53.1" y="133.6">6.8k</text>
<text x="57.9" y="137.5">2</text>
<text x="57.9" y="135.5">3</text>
<text x="59.3" y="138">-</text>
<text x="59.3" y="136">+</text>
<text x="60.9" y="134.1" transform="rotate(-90 60.9 134.1)">4</text>
<text x="62.1" y="135.6">U10A</text>
<text x="63.8" y="136.5">1</text>
<text x="78" y="137">Curr_fdbk1</text>
<text x="162.7" y="137.6">3V3</text>
<text x="169.7" y="134.6">3V3</text>
<text x="44.1" y="138.6">R4</text>
<text x="44.1" y="139.6">1k</text>
<text x="51.1" y="140.6">3V3</text>
<text x="58.1" y="143.6">R5</text>
<text x="60.9" y="140.4" transform="rotate(-90 60.9 140.4)">11</text>
<text x="62.1" y="138.6">TSV994IPT</text>
<text x="62.1" y="143.6">4.7k</text>
<text x="70.1" y="138.6">0</text>
<text x="72" y="138.6">R3</text>
<text x="72.3" y="143.5">12</text>
<text x="74.2" y="143.9">+</text>
<text x="75" y="140.6">3V3</text>
<text x="75.8" y="142" transform="rotate(-90 75.8 142)">4</text>
<text x="77" y="143.6">U10D</text>
<text x="152.3" y="142">Vref</text>
<text x="158.5" y="141.5">1</text>
<text x="160.1" y="140.6">U24</text>
<text x="160.2" y="142.1">+</text>
<text x="162.5" y="140" transform="rotate(-90 162.5 140)">5</text>
<text x="163.4" y="142.4" transform="rotate(-90 163.4 142.4)">V+</text>
<text x="166.4" y="143.5">4</text>
<text x="167" y="138.6">R172</text>
<text x="167.1" y="139.6">10K</text>
<text x="172.7" y="144">BKIN</text>
<text x="46.4" y="148.5">C5*</text>
<text x="50.1" y="145.5">JP1</text>
<text x="50.1" y="146.6">FOC</text>
<text x="61.1" y="145.5">C4</text>
<text x="61.1" y="146.5">N.M. 100pF</text>
<text x="72.3" y="145.5">13</text>
<text x="74.2" y="145.9">-</text>
<text x="75.8" y="148.4" transform="rotate(-90 75.8 148.4)">11</text>
<text x="77" y="146.5">TSV994IPT</text>
<text x="78.7" y="144.5">14</text>
<text x="142.4" y="145.9">Vshunt_1</text>
<text x="149.8" y="148.5">C124</text>
<text x="149.8" y="149.5">100n 6.3V</text>
<text x="149.8" y="145.5">R171</text>
<text x="149.8" y="146.5">680</text>
<text x="156.7" y="147.5">lmv331/NS</text>
<text x="158.5" y="145.5">3</text>
<text x="160.2" y="146.1">-</text>
<text x="162.5" y="147.9" transform="rotate(-90 162.5 147.9)">2</text>
<text x="163.3" y="144.1">OUT</text>
<text x="163.4" y="146.2" transform="rotate(-90 163.4 146.2)">V-</text>
<text x="166.4" y="146.5">C125</text>
<text x="166.6" y="147.7">10n</text>
<text x="37.8" y="152.9">Vshunt_2</text>
<text x="38.2" y="155.4">Vshunt _2_GND</text>
<text x="44.1" y="153.5">R7</text>
<text x="44.1" y="154.5">680</text>
<text x="44.1" y="150.5">15nF 10V</text>
<text x="53.1" y="151.5">R6</text>
<text x="53.1" y="152.5">6.8k</text>
<text x="57.9" y="153.5">5</text>
<text x="57.9" y="155.5">6</text>
<text x="59.3" y="155.9">-</text>
<text x="59.3" y="153.9">+</text>
<text x="60.1" y="150.5">3V3</text>
<text x="60.9" y="152" transform="rotate(-90 60.9 152)">4</text>
<text x="62.1" y="153.5">U10B</text>
<text x="63.8" y="154.5">7</text>
<text x="76" y="154.5">R8</text>
<text x="76" y="155.5">0</text>
<text x="77.7" y="151.3">CP+</text>
<text x="81" y="154.9">Curr_fdbk2</text>
<text x="119.9" y="155.5">3V3</text>
<text x="137.1" y="153.5">R179</text>
<text x="137.2" y="154.5">33K</text>
<text x="139.8" y="150.5">3V3</text>
<text x="143.8" y="154.5">R180</text>
<text x="143.8" y="155.5">3.3K</text>
<text x="162.7" y="155.5">3V3</text>
<text x="169.7" y="152.5">3V3</text>
<text x="44.1" y="156.5">R9</text>
<text x="44.1" y="157.5">1k</text>
<text x="56.2" y="160">R10</text>
<text x="59" y="160">4.7k</text>
<text x="60.3" y="158.4" transform="rotate(-90 60.3 158.4)">11</text>
<text x="62.1" y="156.5">TSV994IPT</text>
<text x="65.1" y="158.5">JP2</text>
<text x="67.1" y="161.5">R11</text>
<text x="70.1" y="158.5">FOC</text>
<text x="110.3" y="161.5">U23</text>
<text x="112.7" y="160.9" transform="rotate(-90 112.7 160.9)">5</text>
<text x="112.9" y="158.5">3V3</text>
<text x="117.2" y="159.5">R23</text>
<text x="117.3" y="160.5">10K</text>
<text x="134.4" y="156.9">Vref</text>
<text x="153.3" y="159.9">Vref</text>
<text x="158.5" y="159.4">1</text>
<text x="160.1" y="158.5">U25</text>
<text x="160.2" y="160.1">+</text>
<text x="162.5" y="158" transform="rotate(-90 162.5 158)">5</text>
<text x="163.4" y="160.3" transform="rotate(-90 163.4 160.3)">V+</text>
<text x="166.4" y="161.4">4</text>
<text x="167" y="156.5">R175</text>
<text x="167.1" y="157.5">10K</text>
<text x="172.7" y="161.9">BKIN</text>
<text x="46.1" y="166.5">C7**</text>
<text x="51.1" y="163.5">3V3</text>
<text x="53.1" y="167.5">R12</text>
<text x="61.1" y="163.5">C6</text>
<text x="61.1" y="164.5">N.M. 100pF</text>
<text x="61.1" y="167.5">3V3</text>
<text x="67.1" y="162.5">4.7k</text>
<text x="88.1" y="167.8">CURRENT REF</text>
<text x="93.1" y="162.9">CP+</text>
<text x="97" y="166.5">RING</text>
<text x="98" y="167.5">R21</text>
<text x="98" y="165.5">J4</text>
<text x="100.9" y="162.5">R178</text>
<text x="100.9" y="163.5">0</text>
<text x="108.7" y="166.4">3</text>
<text x="108.7" y="162.4">1</text>
<text x="110.4" y="167">-</text>
<text x="110.4" y="163.1">+</text>
<text x="113.4" y="165">OUT</text>
<text x="113.6" y="167.1" transform="rotate(-90 113.6 167.1)">V-</text>
<text x="113.6" y="163.3" transform="rotate(-90 113.6 163.3)">V+</text>
<text x="116.6" y="167.5">C18</text>
<text x="116.6" y="164.4">4</text>
<text x="122.9" y="164.9">CPOUT</text>
<text x="140.4" y="163.9">Vshunt_2</text>
<text x="147.8" y="166.5">C126</text>
<text x="147.8" y="167.5">100n 6.3V</text>
<text x="147.8" y="163.5">R174</text>
<text x="147.8" y="164.5">680</text>
<text x="156.7" y="165.5">lmv331/NS</text>
<text x="158.5" y="163.4">3</text>
<text x="160.2" y="164">-</text>
<text x="162.5" y="165.8" transform="rotate(-90 162.5 165.8)">2</text>
<text x="163.2" y="162.1">OUT</text>
<text x="163.4" y="164.1" transform="rotate(-90 163.4 164.1)">V-</text>
<text x="166.4" y="164.5">C127</text>
<text x="166.6" y="165.7">10n</text>
<text x="37.8" y="169.9">Vshunt_3</text>
<text x="38.2" y="172.3">Vshunt _3_GND</text>
<text x="43.2" y="170.4">R13</text>
<text x="44.1" y="173.4">R15</text>
<text x="44.1" y="171.4">680</text>
<text x="44.1" y="168.5">15nF 10V</text>
<text x="53.1" y="168.5">6.8k</text>
<text x="58.4" y="170.4">10</text>
<text x="58.9" y="172.4">9</text>
<text x="60.3" y="172.8">-</text>
<text x="60.3" y="170.8">+</text>
<text x="61.9" y="168.9" transform="rotate(-90 61.9 168.9)">4</text>
<text x="63.1" y="170.4">U10C</text>
<text x="63.1" y="173.4">TSV994IPT</text>
<text x="64.8" y="171.4">8</text>
<text x="69.1" y="171.4">R14</text>
<text x="69.1" y="172.4">0</text>
<text x="77" y="171.8">Curr_fdbk3</text>
<text x="98" y="168.5">33K</text>
<text x="98.9" y="170.4">C16</text>
<text x="98.9" y="171.4">100n,6.3V</text>
<text x="106.9" y="168.5">lmv331/NS</text>
<text x="112.7" y="168.8" transform="rotate(-90 112.7 168.8)">2</text>
<text x="115.9" y="169.4">10n N.M.</text>
<text x="169.7" y="171.5">3V3</text>
<text x="44.1" y="174.4">1k</text>
<text x="58.1" y="177.4">R16</text>
<text x="58.1" y="178.4">4.7k</text>
<text x="61" y="175.3" transform="rotate(-90 61 175.3)">11</text>
<text x="153.3" y="178.8">Vref</text>
<text x="158.5" y="178.4">1</text>
<text x="160.1" y="177.4">U26</text>
<text x="160.2" y="179">+</text>
<text x="162.5" y="176.9" transform="rotate(-90 162.5 176.9)">5</text>
<text x="162.7" y="174.4">3V3</text>
<text x="163.4" y="179.2" transform="rotate(-90 163.4 179.2)">V+</text>
<text x="167" y="175.4">R177</text>
<text x="167.1" y="176.4">10K</text>
<text x="61.1" y="180.4">C8</text>
<text x="61.1" y="181.4">N.M. 100pF</text>
<text x="141.4" y="182.8">Vshunt_3</text>
<text x="148.7" y="182.4">R176</text>
<text x="148.7" y="183.4">680</text>
<text x="148.8" y="185.4">C128</text>
<text x="156.7" y="184.4">lmv331/NS</text>
<text x="158.5" y="182.4">3</text>
<text x="160.2" y="183">-</text>
<text x="162.5" y="184.8" transform="rotate(-90 162.5 184.8)">2</text>
<text x="163.3" y="181">OUT</text>
<text x="163.4" y="183.1" transform="rotate(-90 163.4 183.1)">V-</text>
<text x="166.4" y="183.4">C129</text>
<text x="166.4" y="180.4">4</text>
<text x="166.6" y="184.6">10n</text>
<text x="172.7" y="180.8">BKIN</text>
<text x="148.8" y="186.4">100n 6.3V</text>
</g>
</svg>
